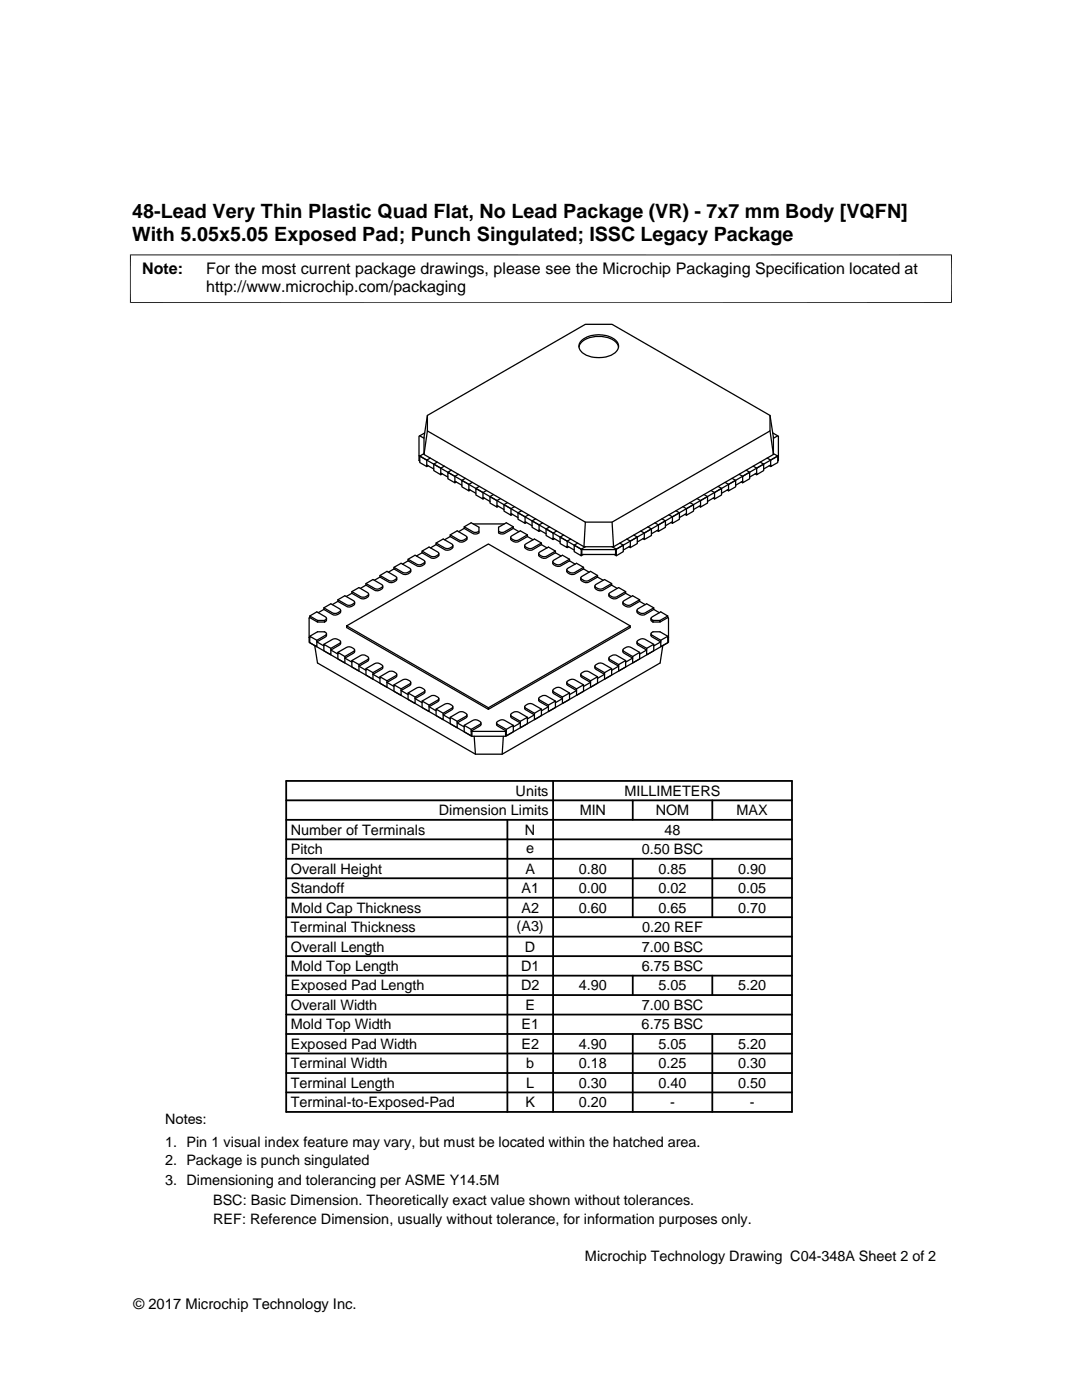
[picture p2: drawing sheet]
<svg xmlns="http://www.w3.org/2000/svg" width="216mm" height="279mm" viewBox="0 0 216 279" stroke-linecap="round" stroke-linejoin="round" font-family="sans-serif">
<g fill="none" stroke="#000" stroke-width=".25">
<path d="M115.5 69.3a2.59 2.59 0 0 1 2-1.9 5.8 5.8 0 0 1 5.4 .9l.5 1M116.2 67.8a5.8 5.8 0 0 1 6.6 0 1.56 1.56 0 0 1-.1 2.6 6 6 0 0 1-6.4 0 1.57 1.57 0 0 1-.1-2.6zM83.6 90.9v1l.2 .1M83.8 91l1.4 .8v1.3l-1.4-.8zM83.8 87l.8 .5M84.6 90.5l-.8 .5M84.8 86.4l-1.2 .7v3.8l32.5 18.8h6.7l32.5-18.8v-3.8l-1.1-.7M85.2 92.8l1.4 .8M85.3 82.9l-.7 4.4v3.4l31.9 18.4h5.9l31.9-18.4v-3.4l-.7-4.4M85.3 86l-.7 4.7M85.3 82.9l31.5-18.2h5.3l31.5 18.2v3.1l-31.5 18.2h-5.3l-31.5-18.2zM85.4 92.9l-.2 .2"/>
<path d="M85.9 91.4l-.7 .4M86.6 92.6l1.3 .8v1.3l-1.3-.8zM87.2 92.2l-.6 .4M87.9 94.4l1.5 .8M88.2 94.6l-.3 .1M88.7 93l-.8 .4M89.4 94.3l1.4 .8v1.3l-1.4-.9zM90.1 93.8l-.7 .5M90.8 96l1.4 .8M91 96.2l-.2 .2M91.5 94.7l-.7 .4M92.2 95.9l1.4 .8v1.3l-1.4-.8z"/>
<path d="M92.9 95.5l-.7 .4M93.6 97.6l1.4 .8M93.8 97.8l-.2 .2M94.3 96.3l-.7 .4M95 97.5l1.4 .8v1.3l-1.4-.8zM95.7 97.1l-.7 .4M96.4 99.3l1.4 .8M96.6 99.4l-.2 .2M97.1 97.9l-.7 .4M97.8 99.1l1.4 .8v1.3l-1.4-.8zM98.5 98.7l-.7 .4M99.9 99.5l-.7 .4"/>
<path d="M139.1 99.5l.7 .4M139.8 99.9l1.4-.8v1.3l-1.4 .8zM140.5 98.7l.7 .4M141.9 97.9l.7 .4M142.3 99.4l.3 .2M142.6 99.3l-1.4 .8M142.6 98.3l1.4-.8v1.3l-1.4 .8zM143.3 97.1l.7 .4M144.7 96.3l.7 .4M145.1 97.8l.3 .2M145.4 97.6l-1.4 .8M145.4 96.7l1.4-.8v1.3l-1.4 .8z"/>
<path d="M146.1 95.5l.7 .4M147.5 94.7l.7 .4M147.9 96.2l.3 .2M148.2 96l-1.4 .8M148.2 95.1l1.4-.8v1.2l-1.4 .9zM148.9 93.8l.7 .5M150.3 93l.7 .4M150.7 94.6l.3 .1M151 94.4l-1.4 .8M151 93.4l1.4-.8v1.3l-1.4 .8zM151.7 92.2l.7 .4M153.1 91.4l.7 .4"/>
<path d="M153.5 92.9l.3 .2M153.6 86l.7 4.7M153.8 92.8l-1.4 .8M153.8 91.8l1.4-.8v1.3l-1.4 .8zM154.3 90.5l.9 .5M155.2 87l-.9 .5M155.3 90.9v1l-.1 .1M67.4 119.7l2 1.1 .8-.1 .6-.5-.3-.3-1.7-1-1.4 .8v.3M70.2 118.4l-1.1 .6M70.2 118.1l2 1.1 .8-.1 .6-.5-.2-.3-1.8-1-1.4 .8v.3M70.2 118.4l1.7 1a1.27 1.27 0 0 0 1.7-.5v-.3M73 116.8l-1.1 .6"/>
<path d="M73 116.5l2 1h.8l.6-.6-.2-.3-1.8-.9-1.4 .8v.3M73 116.8l1.8 1a1.28 1.28 0 0 0 1.6-.5v-.4M75.8 114.9l1.8 .9 .5 .2 .5-.2 .6-.5-.2-.3-1.8-1-1.4 .9v.3M75.8 115.2l-1.1 .6M75.8 115.2l1.8 1a1.28 1.28 0 0 0 1.6-.5v-.4M78.6 113.5l-1.1 .7M78.6 113.2l2 1.1 .8-.1 .6-.5-.2-.3-1.8-1-1.4 .8v.3M78.6 113.5l1.7 1.1a1.25 1.25 0 0 0 1.7-.6v-.3M81.4 111.9l-1.1 .7M81.4 111.6l2 1.1 .8-.1 .6-.5-.2-.3-1.8-1-1.4 .8v.3M81.4 111.9l1.8 1a1.29 1.29 0 0 0 1.6-.5v-.3M84.2 110.3l-1.1 .7"/>
<path d="M84.2 110l2 1.1 .8-.1 .6-.5-.2-.3-1.8-1-1.4 .8v.3M84.2 110.3l1.8 1a1.29 1.29 0 0 0 1.6-.5v-.3M87 108.7l-1.1 .6M87 108.7l1.8 1a1.25 1.25 0 0 0 1.6-.5v-.3M87 108.4l1.8 1 .5 .1 .9-.3 .2-.3-.2-.3-1.8-1-1.4 .8v.3M89.8 107.1l-1.1 .6M89.8 107.1l1.8 1a1.31 1.31 0 0 0 1.6-.5v-.4M89.8 106.7l2 1.1h.8l.6-.6-.2-.2-1.8-1.1-1.4 .8v.4M92.6 105.5l-1.1 .6M92.6 105.1l1.4-.8 1.6 .9v1.1l-.5 .3-.7-.1-1.8-1zM92.6 105.1l2 1.1h.5l.5-.2M94.4 104.6h6.2"/>
<path d="M99.2 100.9l1.4 .8M99.4 101l-.2 .2M99.5 105.2l1.5-.9 1.4 .8v.4l-1.7 1-.8 .1-.4-.3zM100.6 100.7l1.4 .8v1.3l-1.4-.8zM101.3 100.3l-.7 .4M102 102.5l1.4 .8M102.2 102.7l-.2 .1M102.4 105.5l1.1 .6M102.4 105.1l-1.7 1a1.13 1.13 0 0 1-1.2-.1M102.7 101.1l-.7 .4M103.4 102.3l1.4 .8v1.3l-1.4-.8zM104.1 101.9l-.7 .4"/>
<path d="M104.8 104.1l1.4 .8M105.1 104.3l-.3 .1M105.2 107.1l-1.7 1a1.27 1.27 0 0 1-1.6-.5v-.4M105.2 107.1l1.2 .6M105.2 106.7l-1.7 1.1-.5 .1-.9-.4-.2-.3 .2-.2 1.7-1.1 1.4 .8v.4M105.5 102.7l-.7 .4M106.2 103.9l1.4 .9v1.2l-1.4-.8zM106.9 103.5l-.7 .4M107.6 105.7l1.4 .8M107.8 105.9l-.2 .1M108 108.7l-1.7 1a1.27 1.27 0 0 1-1.6-.5v-.3M108 108.7l1.2 .6"/>
<path d="M108 108.4l-1.9 1.1-.8-.1-.6-.5 .2-.3 1.7-1 1.4 .8v.3M108.3 104.4l-.7 .4M109 105.6l1.4 .8v1.3l-1.4-.8zM109.7 105.2l-.7 .4M110.4 107.4l1.4 .8M110.6 107.5l-.2 .2M110.8 110.3l-1.7 1a1.31 1.31 0 0 1-1.6-.5v-.3M110.8 110.3l1.2 .7M110.8 110l-1.9 1.1-.8-.1-.6-.5 .2-.3 1.7-1 1.4 .8v.3M111.1 106l-.7 .4M111.8 107.2l1.4 .8v1.3l-1.4-.8zM112.5 106.8l-.7 .4"/>
<path d="M113.2 109l1.4 .8M113.5 109.1l-.3 .2M113.6 111.9l-1.7 1a1.26 1.26 0 0 1-1.6-.5v-.3M113.6 111.9l1.2 .7M113.6 111.6l-1.7 1-.5 .1-.5-.1-.6-.5 .2-.3 1.7-1 1.4 .8v.3M113.9 107.6l-.7 .4M114.6 108.8l1.4 .8v1.3l-1.4-.8zM115.3 108.4l-.7 .4M116.1 109.7v1M116.4 110.7l-.4 .2M116.4 113.5l-1.7 1.1a1.27 1.27 0 0 1-1.6-.6v-.3M116.4 113.5l1.2 .7"/>
<path d="M116.4 113.2l-1.9 1.1-.8-.1-.6-.5 .2-.3 1.7-1 1.4 .8v.3M116.8 104.2l-.3 4.9M116.8 109.1l-.8 .5M119.2 115.2l-1.7 1a1.29 1.29 0 0 1-1.6-.5v-.4M119.2 115.2l1.2 .6M119.2 114.9l-1.7 .9-.5 .2-.9-.4-.2-.3 .2-.3 1.7-1 1.4 .9v.3M122 116.8l-1.7 1a1.25 1.25 0 0 1-1.6-.5v-.4M122 116.8l1.2 .6M122 116.5l-1.7 1-.5 .1-.9-.4-.2-.3 .2-.3 1.7-.9 1.4 .8v.3M122.1 109.1l.9 .5M122.1 104.2l.3 4.9M122.6 110.7l.4 .2"/>
<path d="M122.8 109.7v1l-6.8-.1M123 109.6l1.4-.8v1.3l-1.4 .8zM123.7 108.4l.7 .4M124.8 118.1l-1.9 1.1-.8-.1-.6-.5 .2-.3 1.7-1 1.4 .8v.3M124.8 118.4l-1.7 1a1.29 1.29 0 0 1-1.6-.5v-.3M124.8 118.4l1.2 .6M125.1 107.6l.7 .4M125.5 109.1l.3 .2M125.8 109l-1.4 .8M125.8 108l1.4-.8v1.3l-1.4 .8zM126.5 106.8l.7 .4M127.6 119.7l-1.9 1.1-.8-.1-.6-.5 .2-.3 1.7-1 1.4 .8v.3"/>
<path d="M127.9 106l.7 .4M128.3 107.5l.3 .2M128.6 107.4l-1.4 .8M128.6 106.4l1.4-.8v1.3l-1.4 .8zM129.3 105.2l.7 .4M130.7 104.4l.7 .4M131.1 105.9l.3 .1M131.4 105.7l-1.4 .8M131.4 104.8l1.4-.9v1.3l-1.4 .8zM132.1 103.5l.7 .4M133.5 102.7l.7 .4M133.9 104.3l.3 .1"/>
<path d="M134.2 104.1l-1.4 .8M134.2 103.1l1.4-.8v1.3l-1.4 .8zM134.9 101.9l.7 .4M136.3 101.1l.7 .4M136.7 102.7l.3 .1M137 102.5l-1.4 .8M137 101.5l1.4-.8v1.3l-1.4 .8zM137.7 100.3l.7 .4M139.5 101l.3 .2M139.8 100.9l-1.4 .8M61.7 127.2v1l32.5 18.7h6.7l32.5-18.7v-1M61.7 127.2l.1 .1"/>
<path d="M61.8 127l1.4 .8v1.3l-1.4-.8zM61.8 127l1.6-.9h1.3l.4 .2-.1 .5-1.8 1M61.8 123.3l1.6 .8M61.8 122.9l1.6 .9M61.8 123.3v-.4l1.4-.8 1.9 1.2v.2l-.4 .3M61.8 123.3h-.1v3.9M62.8 128.8l.6 3.5 31.5 18.2h5.3l31.5-18.2 .5-3.5M63.4 123.8h1.3M63.4 123.8v.3h1.3M64.6 128.6l1.4 .8v1.3l-1.4-.8zM64.6 128.6l2-1.1h.5l.8 .5v.2l-.1 .2-1.8 1M64.6 121.6l-1.1 .7"/>
<path d="M64.6 121.3l2 1.1 .8-.1 .6-.5-.2-.3-1.8-1-1.4 .8v.3M64.6 121.6l1.8 1a1.28 1.28 0 0 0 1.6-.5v-.3M64.7 123.8v.3M65.2 126.5l-.2 .6-1.8 1 1.4 .8M65.2 123.4l-.1 .5-.4 .2M67.4 130.2l1.4 .8v1.3l-1.4-.8zM67.4 130.2l2-1.1h.5l.8 .5v.3l-.2 .1-1.7 1M67.4 120l-1.1 .7M67.4 120l1.8 1a1.27 1.27 0 0 0 1.6-.5v-.3M68 128.1l-.1 .5-.1 .1-1.8 1 1.4 .8M69.2 124.9l28.3-16.3 28.3 16.3-28.3 16.3-28.3-16.3v.3l28.3 16.4 28.3-16.4v-.3M70.2 131.8l1.4 .8v1.3l-1.4-.8z"/>
<path d="M70.2 131.8l2-1.1h.5l.8 .5-.1 .4-1.8 1M70.8 129.7l-.1 .5-.2 .1-1.7 1 1.4 .8M73 133.4l1.4 .8v1.4l-1.4-.9zM73 133.4l2-1h.5l.8 .4v.3l-.1 .1-1.8 1M73.6 131.3l-.2 .7-1.8 .9 1.4 .9M75.8 135.1l1.4 .8v1.3l-1.4-.8zM75.8 135.1l2-1.1h.5l.8 .4v.3l-.1 .2-1.8 1M76.4 132.9l-.1 .5-.1 .2-1.8 1 1.4 .8M78.6 136.7l1.4 .8v1.3l-1.4-.8zM78.6 136.7l2-1.1h.6l.7 .4-.1 .5-1.8 1M79.2 134.6l-.1 .4-.1 .2-1.8 1 1.4 .8M81.4 138.3l1.4 .8v1.3l-1.4-.8z"/>
<path d="M81.4 138.3l2-1.1h.5l.8 .5v.2l-.1 .2-1.8 1M82 136.2l-.2 .6-1.8 1 1.4 .8M84.2 139.9l1.4 .8v1.3l-1.4-.8zM84.2 139.9l2-1.1h.5l.8 .5v.3l-.1 .1-1.8 1M84.8 137.8l-.1 .5-.1 .1-1.8 1 1.4 .8M87.6 139.4l-.1 .5-.1 .1-1.8 1 1.4 .9M107.5 139.4v.5l.2 .1 1.7 1-1.4 .9M110.3 137.8l.2 .6 1.7 1-1.4 .8M110.8 139.9l-1.9-1.1h-.6l-.8 .5v.3l.2 .1 1.7 1M112.2 139.1l1.4-.8v1.3l-1.4 .8zM113.1 136.2v.5l.2 .1 1.7 1-1.4 .8M113.6 138.3l-1.9-1.1h-.6l-.8 .5 .2 .4 1.7 1"/>
<path d="M115 137.5l1.4-.8v1.3l-1.4 .8zM115.9 134.6v.4l.2 .2 1.7 1-1.4 .8M116.4 136.7l-1.9-1.1h-.6l-.8 .4v.3l.2 .2 1.7 1M117.8 135.9l1.4-.8v1.3l-1.4 .8zM118.7 132.9v.4l.2 .3 1.7 1-1.4 .8M119.2 135.1l-1.9-1.1h-.6l-.8 .4v.3l.2 .2 1.7 1M120.6 134.2l1.4-.8v1.3l-1.4 .9zM121.5 131.3v.5l.2 .2 1.7 .9-1.4 .9M122 133.4l-1.9-1h-.6l-.8 .4 .2 .4 1.7 1M123.4 132.6l1.4-.8v1.3l-1.4 .8zM124.3 129.7v.5l.2 .1 1.7 1-1.4 .8M124.8 131.8l-1.9-1.1h-.6l-.8 .5v.3l.2 .1 1.7 1"/>
<path d="M126.2 131l1.4-.8v1.3l-1.4 .8zM127.1 128.1l.2 .6 1.7 1-1.4 .8M127.6 120l-1.7 1a1.28 1.28 0 0 1-1.6-.5v-.3M127.6 120l1.2 .7M127.6 130.2l-1.9-1.1h-.6l-.8 .5v.3l.2 .1 1.7 1M129 129.4l1.5-.8v1.3l-1.5 .8zM129.9 123.4v.5l.4 .2M129.9 126.5v.5l.2 .1 1.7 1-1.3 .8M130.3 123.8h1.4M130.3 123.8v.3M130.5 121.3l-2 1.1-.8-.1-.6-.5 .2-.3 1.7-1 1.5 .8v.3M130.5 121.6l-1.8 1a1.25 1.25 0 0 1-1.6-.5v-.3"/>
<path d="M130.5 121.6l1.1 .7M130.5 128.6l-2-1.1h-.6l-.8 .5 .2 .4 1.7 1M131.7 123.8v.3h-1.4M131.8 127.8l1.4-.8v1.3l-1.4 .8zM133.2 123.3v-.4l-1.4-.8-1.9 1.2a.41 .41 0 0 0 .4 .5M133.2 122.9l-1.5 .9M133.2 123.3l-1.5 .8M133.2 123.3h.2v3.9M133.2 127l-1.5-.9h-1.4a.4 .4 0 0 0-.4 .5l1.9 1.2M133.4 127.2l-.2 .1M87 141.5l1.4 .8v1.3l-1.4-.8zM87 141.5l2-1.1h.6l.7 .5-.1 .4-1.8 1"/>
<path d="M89.8 143.2l2-1.2h.6l.7 .5v.3l-.1 .2-1.8 1M89.8 143.2l1.4 .8v1.2l-1.4-.8zM90.4 141l-.1 .5-.1 .1-1.8 1.1 1.4 .8M92.6 144.8l2-1.1h.5l.8 .4v.3l-.1 .2-1.8 1M92.6 144.8l1.4 .8v1.3l-1.4-.8zM93.2 142.7l-.1 .4-.1 .2-1.8 1 1.4 .8M94.2 146v.9M94.6 146.9l.3 3.6M96 144.3l-.1 .4-.1 .2-1.8 1 6.9 .1M97.5 141.2v.4M99.1 144.3v.4l1.9 1.2-.1 .1M100.4 146.9l-.2 3.6"/>
<path d="M100.9 146v.9M101 145.6l1.4-.8v1.3l-1.4 .8zM101.9 142.7l.2 .6 1.7 1-1.4 .8M102.4 144.8l-1.9-1.1h-.6l-.8 .4v.3l.2 .2 1.7 1M103.8 144l1.4-.8v1.2l-1.4 .8zM104.7 141v.5l1.9 1.2-1.4 .8M105.2 143.2l-1.9-1.2h-.6l-.8 .5 .2 .5 1.7 1M106.6 142.3l1.4-.8v1.3l-1.4 .8zM108 141.5l-1.9-1.1h-.6l-.8 .5v.3l.2 .1 1.7 1M109.4 140.7l1.4-.8v1.3l-1.4 .8z"/>
</g>
<path d="M26 50.8v9.7M189.9 50.8v9.7M189.9 50.9h-164M25.9 60.4h164" fill="none" stroke="#000" stroke-width=".2"/>
<g fill="none" stroke="#000" stroke-width=".36">
<path d="M57.1 159.7h100.9M57.1 155.9h100.9v66h-100.9zM110.4 155.9v66M126.3 159.7v3.9M142.1 159.7v3.9M57.1 175.3h100.9M57.1 171.4h100.9M57.1 167.5h100.9M57.1 163.6h100.9M57.1 179.2h100.9M101.2 163.6v58.3M126.3 171.4v11.6"/>
<path d="M142.1 171.4v11.6M57.1 194.7h100.9M57.1 186.9h100.9M57.1 183h100.9M57.1 198.6h100.9M57.1 190.8h100.9M126.3 194.7v3.9M142.1 194.7v3.9M57.1 214.1h100.9M57.1 202.5h100.9M57.1 210.2h100.9M57.1 218h100.9"/>
<path d="M57.1 206.4h100.9M126.3 206.4v15.5M142.1 206.4v15.5"/>
</g>
<g font-size="3.9">
<text x="26.4" y="43.5">48-Lead Very Thin Plastic Quad Flat, No Lead Package (VR) - 7x7 mm Body [VQFN]</text>
<text x="26.4" y="48">With 5.05x5.05 Exposed Pad; Punch Singulated; ISSC Legacy Package</text>
</g>
<g font-size="3.2">
<text x="28.4" y="54.6">Note:</text>
<text x="41.1" y="58.3">http://www.microchip.com/packaging</text>
<text x="41.1" y="54.6">For the most current package drawings, please see the Microchip Packaging Specification located at</text>
</g>
<g font-size="2.9">
<text x="102.9" y="158.8">Units</text>
<text x="124.6" y="158.8">MILLIMETERS</text>
<text x="58" y="166.6">Number of Terminals</text>
<text x="87.6" y="162.7">Dimension Limits</text>
<text x="104.8" y="166.6">N</text>
<text x="115.7" y="162.7">MIN</text>
<text x="130.8" y="162.7">NOM</text>
<text x="132.6" y="166.6">48</text>
<text x="147" y="162.7">MAX</text>
<text x="58" y="170.5">Pitch</text>
<text x="105" y="170.2">e</text>
<text x="128" y="170.5">0.50 BSC</text>
<text x="58" y="174.4">Overall Height</text>
<text x="58" y="178.2">Standoff</text>
<text x="104.1" y="178.2">A1</text>
<text x="104.8" y="174.4">A</text>
<text x="115.5" y="174.4">0.80</text>
<text x="115.5" y="178.2">0.00</text>
<text x="131.4" y="174.4">0.85</text>
<text x="131.4" y="178.2">0.02</text>
<text x="147.3" y="174.4">0.90</text>
<text x="147.3" y="178.2">0.05</text>
<text x="58" y="182.1">Mold Cap Thickness</text>
<text x="103.1" y="185.7">(A3)</text>
<text x="104" y="182.1">A2</text>
<text x="115.5" y="182.1">0.60</text>
<text x="131.4" y="182.1">0.65</text>
<text x="147.3" y="182.1">0.70</text>
<text x="58" y="186">Terminal Thickness</text>
<text x="58" y="189.9">Overall Length</text>
<text x="104.8" y="189.9">D</text>
<text x="128" y="189.9">7.00 BSC</text>
<text x="128.1" y="186">0.20 REF</text>
<text x="58" y="197.7">Exposed Pad Length</text>
<text x="58" y="193.8">Mold Top Length</text>
<text x="104" y="197.7">D2</text>
<text x="104" y="193.8">D1</text>
<text x="115.5" y="197.7">4.90</text>
<text x="128" y="193.8">6.75 BSC</text>
<text x="131.4" y="197.7">5.05</text>
<text x="147.3" y="197.7">5.20</text>
<text x="58" y="201.6">Overall Width</text>
<text x="104.8" y="201.6">E</text>
<text x="128" y="201.6">7.00 BSC</text>
<text x="58" y="209.3">Exposed Pad Width</text>
<text x="58" y="205.4">Mold Top Width</text>
<text x="104" y="205.4">E1</text>
<text x="104" y="209.3">E2</text>
<text x="115.5" y="209.3">4.90</text>
<text x="128" y="205.4">6.75 BSC</text>
<text x="131.4" y="209.3">5.05</text>
<text x="147.3" y="209.3">5.20</text>
<text x="58" y="213.2">Terminal Width</text>
<text x="105" y="213.2">b</text>
<text x="115.5" y="213.2">0.18</text>
<text x="131.4" y="213.2">0.25</text>
<text x="147.3" y="213.2">0.30</text>
<text x="58" y="217.1">Terminal Length</text>
<text x="58" y="221">Terminal-to-Exposed-Pad</text>
<text x="104.8" y="221">K</text>
<text x="105" y="217.1">L</text>
<text x="115.5" y="217.1">0.30</text>
<text x="115.5" y="221">0.20</text>
<text x="131.4" y="217.1">0.40</text>
<text x="133.7" y="221">-</text>
<text x="147.3" y="217.1">0.50</text>
<text x="149.6" y="221">-</text>
<text x="32.9" y="224.3">Notes:</text>
<text x="32.9" y="228.9">1. Pin 1 visual index feature may vary, but must be located within the hatched area.</text>
<text x="32.9" y="232.6">2. Package is punch singulated</text>
<text x="32.9" y="236.5">3. Dimensioning and tolerancing per ASME Y14.5M</text>
<text x="42.5" y="244.3">REF: Reference Dimension, usually without tolerance, for information purposes only.</text>
<text x="42.5" y="240.6">BSC: Basic Dimension. Theoretically exact value shown without tolerances.</text>
<text x="116.7" y="251.7">Microchip Technology Drawing C04-348A Sheet 2 of 2</text>
<text x="26.6" y="261.3">© 2017 Microchip Technology Inc.</text>
</g>
</svg>
